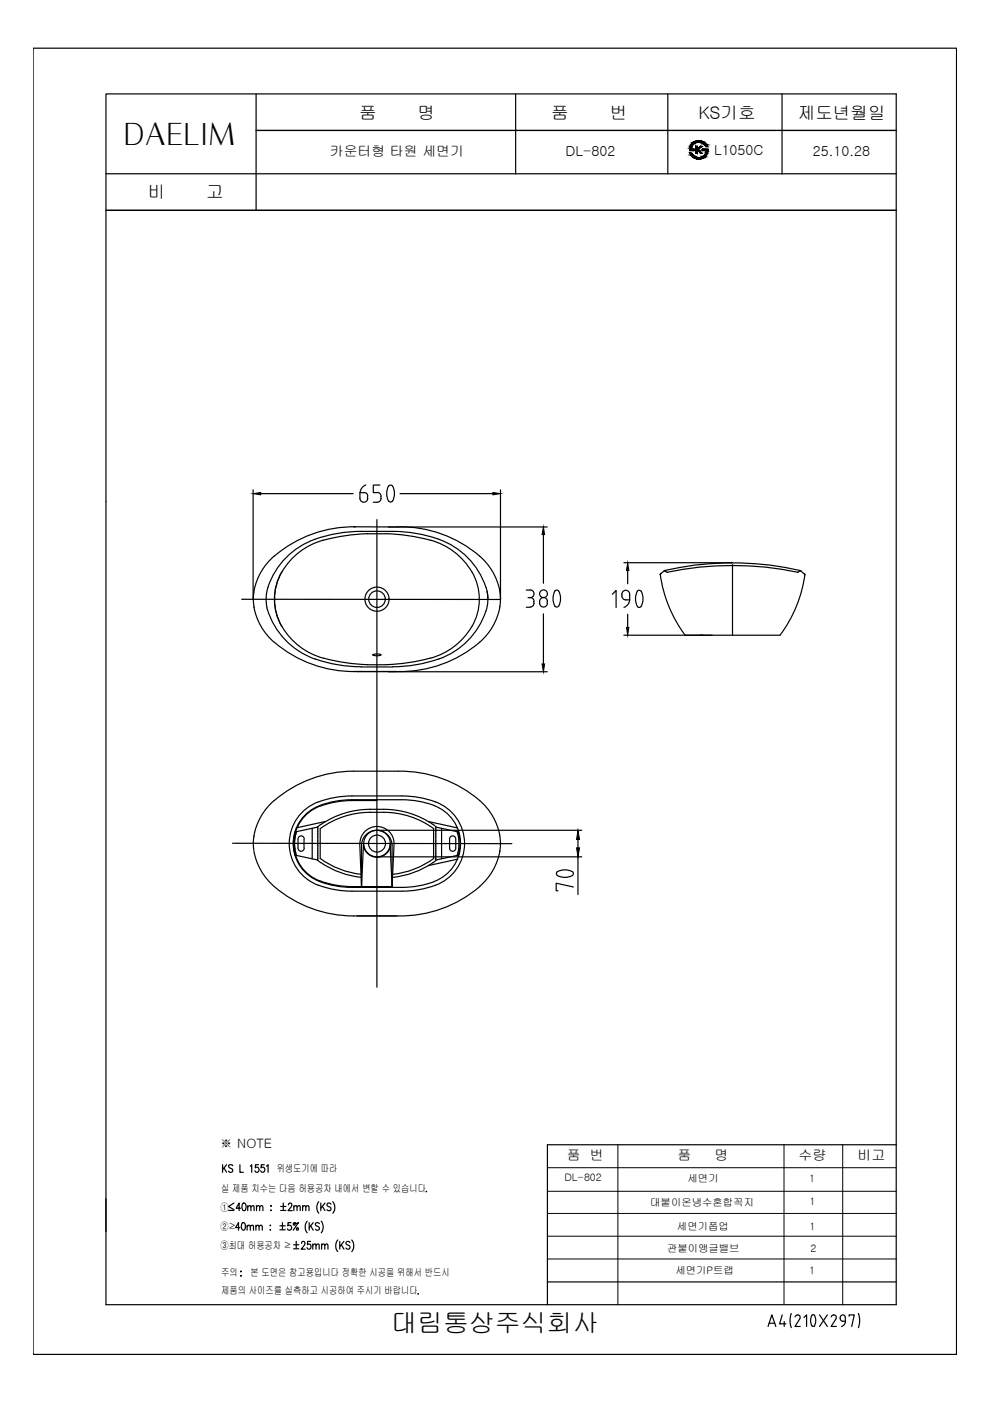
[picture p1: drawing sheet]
<svg xmlns="http://www.w3.org/2000/svg" width="210mm" height="297mm" viewBox="0 0 210 297" stroke-linecap="round" stroke-linejoin="round" font-family="sans-serif">
<!-- layer: YA -->
<g fill="none" stroke="#000" stroke-width=".25">
<path d="M7 10.2h195.8v277h-195.8zM22.5 19.9h167.5v256.7h-167.5zM54.3 19.9v24.7M109.3 19.9v17M141.6 19.9v17M165.8 19.9v17M22.5 36.8h167.5M54.3 27.7h135.7M146.3 32.4h.2a1.71 1.71 0 0 0 1.8 1 1.71 1.71 0 0 0 1.5-1.5h-.9v-.3h1.1a1.9 1.9 0 0 1-1.5 2.1 1.9 1.9 0 0 1-2.2-1.3zM146.8 30.3a2.02 2.02 0 0 1 3.2 .8h-.3a1.64 1.64 0 0 0-1.8-1 1.64 1.64 0 0 0-1.4 1.5h.7v.3h-1l.2-1zM147.5 31h.4v.6l.5-.6h.5l-.9 .6 .9 .9h-.4l-.5-.7-.1 .2v.5h-.4zM22.5 44.6h167.5"/>
<path d="M190 242.7h-73.9v33.9M116.1 271.8h73.9M165.8 278.8l-.5 1.9h1.4M167.8 278.5l-.3 1.5 .3 1.5M168.6 279.2a.54 .54 0 0 1 .7-.4 .54 .54 0 0 1 .3 .8l-1 1.6h1.1M170.5 279.3l.5-.5v2.4M172.1 278.9a2.31 2.31 0 0 0 0 2.2M172.1 278.9l.3-.2 .3 .2M172.7 278.9a2.31 2.31 0 0 1 0 2.2M173.8 278.8l1.6 2.4M175.4 278.8l-1.6 2.4M176.2 279.2a.54 .54 0 0 1 .8-.4 .54 .54 0 0 1 .2 .8l-1 1.6h1.1"/>
<path d="M178.1 279.3v.3M178.2 279.3a.53 .53 0 0 1 .5-.5 .53 .53 0 0 1 .5 .5M178.2 279.6l.2 .5h.8M179.2 279.3v.8M180 279.1v-.3h1.1l-.5 2.4M182 278.5l.3 1.5-.3 1.5M162.8 281.2l.8-2.4 .9 2.4M163.1 280.6h1.1M166.3 280.2v1M172.1 281.1l.3 .1 .3-.1M179.3 280.1a1.25 1.25 0 0 1-.9 1.2"/>
</g>
<!-- layer: DIM -->
<path d="M116.1 257.3h73.9M116.1 247.6h73.9M116.1 252.6h73.9M131 242.7v33.9M166.2 242.7v33.9M178.7 242.7v33.9M116.1 266.9h73.9M116.1 262.1h73.9" fill="none" stroke="#000" stroke-width=".21"/>
<g fill="#000" stroke="#000" stroke-width=".21">
<path d="M147.8 33.7h.8zM147.9 29.9h.6zM148.5 33.4h.8z"/>
<path d="M146.2 31.5l.3 .1v-.1zM146.2 31.5l.3 .1h-.3z"/>
<path d="M146.2 31.3l.3 .2 .1-.2zM146.2 31.3l.3 .2h-.3z"/>
<path d="M146.3 31.2l.3 .1v-.1zM146.3 31.2l.3 .1h-.4z"/>
<path d="M146.3 31l.3 .2 .1-.2zM146.3 31l.3 .2h-.3z"/>
<path d="M146.3 32.4l.5 .3-.1-.3zM146.3 32.4l.5 .3h-.3z"/>
<path d="M146.4 30.8l.3 .2 .1-.2zM146.4 30.8l.3 .2h-.4z"/>
<path d="M146.5 30.7h.3zM146.5 30.7l.3 .1z"/>
<path d="M146.5 32.7l.4 .1zM146.5 32.7l.4 .1z"/>
<path d="M146.5 32.8l.6 .2-.2-.2zM146.5 32.8l.6 .2h-.5z"/>
<path d="M146.6 30.5l.2 .2 .3-.2zM146.6 30.5l.2 .2h-.3z"/>
<path d="M146.6 30.5h.5zM146.6 30.5h.5z"/>
<path d="M146.6 33l.6 .1zM146.6 33l.6 .1z"/>
<path d="M147.1 33.4h2.2zM147.1 33.4h2.2z"/>
<path d="M146.2 31.6l1 .1zM146.2 31.6l1 .1z"/>
<path d="M146.2 31.7l1 .1zM146.2 31.7l1 .1z"/>
<path d="M146.2 31.8l1 .1v-.1zM146.2 31.8l1 .1h-1z"/>
<path d="M146.2 31.9h1zM146.2 31.9h1z"/>
<path d="M146.7 33.1l.7 .1zM146.7 33.1l.7 .1z"/>
<path d="M146.8 30.4l.3 .1 .2-.1zM146.6 30.5l.2-.1 .3 .1z"/>
<path d="M146.8 33.2h.6zM146.8 33.2h.6z"/>
<path d="M146.9 33.2l.8 .1zM146.9 33.2l.8 .1z"/>
<path d="M146.9 30.2l.4 .2 .2-.2zM146.8 30.4l.1-.2 .4 .2z"/>
<path d="M146.9 30.2h.7zM146.9 30.2h.6z"/>
<path d="M147 33.3l.9 .1zM147 33.3l.9 .1z"/>
<path d="M147 30.2h.8zM147 30.2h.9z"/>
<path d="M147 30.2h.8zM146.9 30.2h.7z"/>
<path d="M147.8 33.7h.6zM147.9 33.7h.5z"/>
<path d="M147.5 31l.4 .6v-.6zM147.5 31l.4 .6h-.4z"/>
<path d="M147.5 32l.4 .5v-.5zM147.5 32l.4 .5h-.4z"/>
<path d="M147.1 33.4h1.1zM147.1 33.4h1.1z"/>
<path d="M147.5 31.6l.7 .2-.2-.2zM147.5 31.6l.7 .2h-.7z"/>
<path d="M147.5 31.8l.4 .2 .1-.2zM147.5 31.8l.4 .2h-.4z"/>
<path d="M147.1 30.1h1.1zM147.1 30.1l.8 .1z"/>
<path d="M147.5 31.6h.7zM147.5 31.6h.5z"/>
<path d="M148 31.8l.9 .7-.7-.7zM148 31.8l.9 .7h-.4z"/>
<path d="M147.9 29.9h.7zM147.6 29.9h1z"/>
<path d="M147.6 29.9h1.2zM147.5 29.9h1.3z"/>
<path d="M147.6 33.7h1.1zM147.6 33.7h1z"/>
<path d="M147.5 29.9l1.5 .1zM147.3 30h1.7z"/>
<path d="M148.4 31l-.2 .6 .7-.6zM147.9 31.6l.5-.6-.2 .6z"/>
<path d="M147.3 30l1.8 .1zM147.2 30.1h1.9z"/>
<path d="M147.3 33.5l1.7 .1zM147.3 33.5l1.7 .1z"/>
<path d="M147.4 33.6h1.6zM147.4 33.6l1.3 .1z"/>
<path d="M147.2 30.1h2zM147.1 30.1h2.1z"/>
<path d="M148.2 30.1l1.1 .1zM148.2 30.1l1.1 .1z"/>
<path d="M148.4 30.2h.9zM148.4 30.2h.9z"/>
<path d="M147.1 33.4l1.9 .1 .3-.1zM147.1 33.4l1.9 .1h-1.7z"/>
<path d="M148.5 33.4h.8zM148.2 33.4h1.1z"/>
<path d="M148.7 30.2h.7zM148.7 30.2h.7z"/>
<path d="M148.7 30.2l.8 .1zM148.7 30.2l.8 .1z"/>
<path d="M148.7 33.3h.7zM148.5 33.4h.8zM148.5 33.4h.8z"/>
<path d="M149 30.3l.6 .2-.1-.2zM149 30.3l.6 .2h-.4z"/>
<path d="M149 33.2l.4 .1 .1-.1zM148.7 33.3l.3-.1 .4 .1z"/>
<path d="M149.2 30.5l.6 .1zM149.2 30.5l.6 .1z"/>
<path d="M149.1 33.1h.5zM149 33.2h.5z"/>
<path d="M149.2 33.1h.4zM149.1 33.1h.5z"/>
<path d="M149.3 30.6l.5 .2v-.2zM149.3 30.6l.5 .2h-.3z"/>
<path d="M149.5 32.8h.3zM149.4 32.8h.4z"/>
<path d="M149.4 32.8l.2 .3 .2-.3zM149.4 32.8l.2 .3h-.4z"/>
<path d="M149.5 30.8l.5 .3-.2-.3zM149.5 30.8l.5 .3h-.4z"/>
<path d="M149.6 32.6l.2 .2 .1-.2zM149.6 32.6l.2 .2h-.3z"/>
<path d="M149.6 32.4l.3 .2 .1-.2zM149.6 32.4l.3 .2h-.3z"/>
<path d="M149.7 32.3l.3 .1v-.1zM149.7 32.3l.3 .1h-.4z"/>
<path d="M149.8 32.1l.2 .2 .1-.2zM149.8 32.1l.2 .2h-.3z"/>
<path d="M148.9 31.6l1.2 .1zM148.9 31.6l1.2 .1z"/>
<path d="M148.9 31.7l1.2 .1zM148.9 31.7l1.2 .1z"/>
<path d="M148.9 31.8l1.2 .1v-.1zM148.9 31.8l1.2 .1h-1.2z"/>
<path d="M148.9 31.9h1.2zM148.9 31.9h1.2z"/>
<path d="M149.8 31.9l.3 .2v-.2zM149.8 31.9l.3 .2h-.3z"/>
</g>
<!-- layer: Linemain -->
<g fill="none" stroke="#000" stroke-width=".25">
<path d="M58.1 117.9a12.9 12.9 0 0 0-4.2 7.3M66.8 114.3a29.7 29.7 0 0 1 9.8-1.6h6.6a26.5 26.5 0 0 1 13.1 3.2 16.2 16.2 0 0 1 6.7 8.6M66.8 114.3a15.7 15.7 0 0 0-10.3 12l.1 2.4M68.6 114.5a14.5 14.5 0 0 0-8.8 6.8M68.6 114.5a39.6 39.6 0 0 1 9.4-1.3l3.8-.1a41.2 41.2 0 0 1 9.4 1.4M75 111.7h9.4M75.4 111.7a25.8 25.8 0 0 0-17.2 6.2M84.5 111.7a25.8 25.8 0 0 1 17.2 6.2M91.2 114.5a14.5 14.5 0 0 1 8.8 6.8M101.7 117.9a12.4 12.4 0 0 1 4.4 9.2M53.8 125.6l-.1 1.4 .2 1.8M53.8 128.7a13.5 13.5 0 0 0 6.5 9.1 25.8 25.8 0 0 0 15.1 4.6"/>
<path d="M53.9 125.2l-.1 .4M56.6 128.7l.1 .5M56.7 129.2a16.2 16.2 0 0 0 10.1 10.5M59.8 121.3a11.5 11.5 0 0 0 0 11.5M59.8 132.8a15.3 15.3 0 0 0 11.6 7.4l4.7 .6 5.7 .1a38.5 38.5 0 0 0 11.4-2 14.5 14.5 0 0 0 6.8-6.1M66.8 139.7a29.7 29.7 0 0 0 9.8 1.7M79.1 138.8l.8-.1 .9 .1-.9 .2zM100.1 121.3a11.5 11.5 0 0 1 0 11.5M101.7 136.2a25.8 25.8 0 0 1-17.2 6.2M103 129.6a16.5 16.5 0 0 1-12.9 10.9l-3.9 .7-3 .2M103 124.5l.4 2.5M103.3 125.4l.1 1.8-.4 2.4"/>
<path d="M106 128.5l-.1 .2M106 128.7a12.9 12.9 0 0 1-4.3 7.5M106.1 127l-.1 1.5M140 121.7a28 28 0 0 0 5.2 12.9M140.2 121.6l-.2 .3M140.7 121.1h.4M140.9 121a64.2 64.2 0 0 1 28.8 0M140.9 121l.5 .3a67.7 67.7 0 0 1 27.8 0l.5-.3M140.9 121l-1 .8M145.2 134.7h20.2M169.5 121.1h.4M169.7 121l.9 .8"/>
<path d="M170.5 121.6l.1 .4M170.7 121.7a28 28 0 0 1-5.3 12.9M75 142.4h9.4M76.6 141.4h6.6M53.8 177.4l-.1 1.4 .1 1.5M63.2 179.8a.66 .66 0 0 0 .6 .7 .66 .66 0 0 0 .7-.7M63.2 177.9a.66 .66 0 0 1 .6-.7 .66 .66 0 0 1 .7 .7M63.2 178v1.8M64.5 178v1.8M66.2 175.6v6.5M67.4 175.4l-4.9 1M67.5 170a9.4 9.4 0 0 0-6.2 8.9 9.4 9.4 0 0 0 6.2 8.8"/>
<path d="M67.9 175.7v6.3a17.9 17.9 0 0 0 8.7 3.4M69 174.2l-6.2 1.3M75 163.5h9.4M75 163.5a25.1 25.1 0 0 0-18.7 8.1 12.1 12.1 0 0 0-2.5 5.8M76.3 178.9l.4 9.1M76.3 178.9a3.6 3.6 0 0 1 3.6-3.7 3.6 3.6 0 0 1 3.7 3.7M76.7 179.3a3.2 3.2 0 0 1 3.2-3.3 3.2 3.2 0 0 1 3.2 3.3M76.7 179.3v8.7M77.1 178.9l-.4 9.1M77.1 179.4a2.9 2.9 0 0 0 2.8 2.4 2.9 2.9 0 0 0 2.9-2.3M78.4 171.6h3M78.4 172.2h3"/>
<path d="M78.5 171.6a18.3 18.3 0 0 0-11.2 3.8M78.5 172.2a17.9 17.9 0 0 0-10.6 3.5M79.9 169.7h-5.3a17.6 17.6 0 0 0-8.6 2.2 8.4 8.4 0 0 0 1.8 14.9M81.4 171.6a18 18 0 0 1 11.1 3.8M81.4 172.2a17.9 17.9 0 0 1 10.6 3.5M82.7 178.9l.4 9.1M83.1 179.3v8.7M83.6 178.9l-.5 9.1M84.5 163.5a25.8 25.8 0 0 1 17.2 6.2M85.2 168.8h-10.6a20.6 20.6 0 0 0-7.1 1.2M85.2 169.6h-10.6a17.2 17.2 0 0 0-8.7 2.2 8.7 8.7 0 0 0-3.5 9 8.7 8.7 0 0 0 7.1 6.7l2.5 .5 1.8 .1h11.4M85.2 168.8a20.6 20.6 0 0 1 7.2 1.2"/>
<path d="M85.2 169.6a19.8 19.8 0 0 1 6.9 1.2M90.8 174.2l6.2 1.3M91.9 175.7v6.3M92 170.8a8.6 8.6 0 0 1 5.6 8.1 8.6 8.6 0 0 1-5.6 8M92.3 170a9.5 9.5 0 0 1 6.2 9.7 9.5 9.5 0 0 1-7.7 8.5l-3.2 .6-2.4 .1M92.4 175.4l4.9 1M93.6 175.6v6.5M95.3 177.9a.66 .66 0 0 1 .7-.7 .66 .66 0 0 1 .6 .7M95.3 179.8a.66 .66 0 0 0 .7 .7 .66 .66 0 0 0 .6-.7M95.3 178v1.8M96.6 178v1.8M101.7 169.7a12.4 12.4 0 0 1 4.4 9.2"/>
<path d="M106.1 178.8l-.1 1.5M53.8 180.4a13.7 13.7 0 0 0 6.6 9.3 25.8 25.8 0 0 0 14.6 4.5M62.5 181.3l4.9 1M67.3 182.3a18.1 18.1 0 0 0 9.3 3.7M67.5 187.7a20.6 20.6 0 0 0 7.1 1.2h10.6M67.8 186.8a19.6 19.6 0 0 0 6.8 1.2h8.5M75 194.2h9.4M92 182a17.9 17.9 0 0 1-8.7 3.4M92.1 186.9a19.8 19.8 0 0 1-6.9 1.2M92.5 182.3a17.6 17.6 0 0 1-9.3 3.7M97 182.2l-6.2 1.3M97.3 181.3l-4.9 1"/>
<path d="M101.7 188a25.8 25.8 0 0 1-17.2 6.2M106 180.3v.2M106 180.4a12.9 12.9 0 0 1-4.3 7.5"/>
<circle cx="79.9" cy="127" r="2.56"/>
<circle cx="79.9" cy="127" r="1.76"/>
<circle cx="79.9" cy="178.9" r="2.82"/>
<circle cx="79.9" cy="178.9" r="1.8"/>
</g>
<!-- layer: Duongtam -->
<path d="M79.9 110.2v99.1M155.3 119.7v15M51.3 127.1h54.8M49.3 178.8l59.2 .1" fill="none" stroke="#000" stroke-width=".25"/>
<!-- layer: SCALE -->
<g fill="none" stroke="#000" stroke-width=".25">
<path d="M53.7 103.9v23.2M55.3 104.7h19.6M76.3 105.7a.83 .83 0 0 0 .8 .8 .83 .83 0 0 0 .9-.8M77.1 104.5h-.8v1.2M77.2 104.5l.6 .2 .2 .5M77.6 102.8a1.84 1.84 0 0 0-1.2 1.6M77.9 105.3v.4M79.1 106.5h.9M80 104.4a.83 .83 0 0 1 .8 .8M80.5 102.8h-1.4v1.7h.9M80.8 105.3v.4M80.8 105.7a.83 .83 0 0 1-.8 .8"/>
<path d="M82.3 111.7h33.7M82.4 103a3.4 3.4 0 0 0 0 3.3M82.4 103l.6-.1a2.84 2.84 0 0 1 .2 3.4M82.4 106.2l.4 .2 .4-.2M84.8 104.7h19.7M106.1 103.9v23.2M115.2 113.3v10.4M132.3 119.3h23M111.6 125.1h.8M111.6 128.7h.8M112 126.7h.4M112.4 125.1a.83 .83 0 0 1 .8 .8 .83 .83 0 0 1-.8 .8"/>
<path d="M112.4 126.7a.83 .83 0 0 1 .8 .8M113.2 127.5v.4M113.2 127.9a.83 .83 0 0 1-.8 .8M114.4 127.5a.83 .83 0 0 1 .8-.8 .83 .83 0 0 1 .9 .8M114.4 127.5a.86 .86 0 0 0 .6 1.2 .86 .86 0 0 0 1.1-.8M115.2 130.1v10.7M116 127.5v.4M117.6 125.3l.4-.2 .4 .2M117.6 128.5l.4 .2 .4-.2M117.7 125.3a3.4 3.4 0 0 0 0 3.2M118.5 125.3a3.4 3.4 0 0 1 0 3.2M129.8 126l.8-.8v3.6"/>
<path d="M132.3 134.7h18.7M133.1 121v2.8M133.1 130.2v2.8M133.5 127.1a1.8 1.8 0 0 1-1.2 1.7M133.5 127.1v-1.1a.87 .87 0 0 0-1.1-.8 .87 .87 0 0 0-.5 1.2 .83 .83 0 0 0 .8 .8h.8M135.1 125.3l.4-.1 .4 .1M135.1 128.6l.4 .2 .4-.2M135.1 125.3a3.4 3.4 0 0 0 0 3.3M135.9 125.3a3.4 3.4 0 0 1 0 3.3M82.3 142.4h33.7"/>
<circle cx="115.2" cy="125.9" r=".83"/>
</g>
<path d="M53.7 104.7l1.6-.3v.5zM104.5 104.4l1.6 .3-1.6 .2zM115.2 111.7l.3 1.6h-.6zM133.1 119.3l.2 1.7h-.5zM132.8 133h.5l-.2 1.7zM114.9 140.8h.6l-.3 1.6z" fill="#000" stroke="#000" stroke-width=".21"/>
<!-- layer: netkhuat -->
<g fill="none" stroke="#000" stroke-width=".25">
<path d="M62.2 178.4h.1M62.2 178.5v.8M62.3 179.4v.1M62.3 179.5v.3M62.3 177.8v.1M62.3 178v.3M62.3 179.8v.2M62.3 177.3v.1M62.3 177.5v.2M62.4 177.3h.1M62.5 176.8v.1M62.5 178.5v1.3"/>
<path d="M62.5 177l-.1 .2M62.5 176.8h.1M62.5 178v.4M62.6 177.8l-.1 .1M62.6 179.8v.2M62.6 176.4l-.1 .3M62.6 177.5v.2M62.6 177.3v.1M62.6 177.3h.1M62.7 177l-.1 .2M62.7 176.8v.1M62.8 176.8h-.1"/>
<path d="M62.9 176.4l-.1 .3M67.4 175.3v.4M67.4 175.8v1.4M67.4 177.3v.4M67.4 177.8v.1M67.4 178v.4M67.4 178.5v1.3M67.4 179.9v.5M92.4 175.3v.4M92.4 175.8v1.4M92.4 177.3v.4M92.4 177.8v.1"/>
<path d="M92.4 178v.4M92.4 178.5v1.3M92.4 179.9v.5M96.9 176.4l.1 .3M97.1 176.8h.1M97.1 176.8v.1M97.1 177v.2M97.2 177.3v.1M97.2 177.5v.2M97.2 177.8l.1 .1M97.2 176.4l.1 .3M97.3 179.9l-.1 .1"/>
<path d="M97.3 179.8h.1M97.3 178v.4M97.3 179.5v.3M97.3 176.8h.1M97.3 178.5v.4M97.3 179v.5M97.3 176.8l.1 .1M97.4 177v.2M97.4 177.3v.1M97.4 177.5l.1 .2M97.5 177.8h.1M97.5 179.9v.1"/>
<path d="M97.5 177.9h.1M97.5 179.8h.1M97.5 178l.1 .4M97.6 179.5l-.1 .3M97.6 178.5v.4M97.6 179v.5M62.3 180v.3M62.3 180.3v.1M62.4 180.5l.1 .4M62.4 180.4v.1M62.5 180.9h.1M62.5 181l.1 .3"/>
<path d="M62.6 180v.3M62.6 180.3v.2M62.6 180.5l.1 .4M62.7 180.9h.1M62.8 181l.1 .4M67.4 180.4v1.4M67.4 181.9v.5M92.4 180.4v1.4M92.4 181.9v.5M97.1 181l-.2 .4M97.1 180.9h.1M97.1 180.5v.4"/>
<path d="M97.2 180.3v.2M97.2 180v.3M97.3 181l-.1 .3M97.3 180.9h.1M97.4 180.5l-.1 .4M97.4 180.3v.2M97.5 180l-.1 .3"/>
</g>
<!-- layer: LINE -->
<path d="M79.9 176h43.4M122.5 178v1.8M79.9 181.7h43.4M118.2 185.6a3.4 3.4 0 0 0 3.2 0M118.2 185.6l-.2-.5a2.81 2.81 0 0 1 3.5 0l-.1 .5M121.6 188.1l-3.7-.8v1.6h.4M122.5 181.7v8" fill="none" stroke="#000" stroke-width=".25"/>
<path d="M122.5 176l.4 2h-.7zM122.2 179.8h.7l-.4 1.9z" fill="#000" stroke="#000" stroke-width=".21"/>
<!-- layer: 0 -->
<g fill="none" stroke="#000" stroke-width=".25">
<path d="M47.2 246.9v1.7M47.5 247.6l.5 1M48 246.9l-.8 1.1M48.5 256.6h1.1M49.3 247.2l-.3-.3-.4 .1-.1 .2 .1 .3 .6 .3 .1 .5a.51 .51 0 0 1-.8 0M49.6 255.1l-1.1 .7 1.1 .7M50.9 246.9v1.7h.7M51 256.2h-.9l.6-1.1v1.6M51.4 259.3l.3-.1a1.11 1.11 0 0 1 0 1.6h-.2a1.12 1.12 0 0 1-.1-1.5zM51.5 255.2l.2-.1a.95 .95 0 0 1 .1 1.6h-.1a1.12 1.12 0 0 1-.2-1.5zM52.4 259.8v1M52.5 255.9l.4-.3 .3 .1v1"/>
<path d="M52.5 255.6v1.1M53.1 247.2l.3-.3v1.7M53.2 255.9l.3-.3 .3 .1 .1 1M54.3 259.8v1M54.4 255.9l.3-.3 .3 .1 .1 1M54.4 255.6v1.1M54.8 246.9h-.6l-.1 .7a.48 .48 0 0 1 .7 .1 .48 .48 0 0 1-.1 .7 .48 .48 0 0 1-.7-.2M55.1 255.9l.3-.3 .3 .1v1M56 246.9h-.6v.7a.48 .48 0 0 1 .7 .1 .48 .48 0 0 1-.1 .7 .48 .48 0 0 1-.7-.2M56.5 247.2l.3-.3v1.7M57.3 259.8v.1zM57.4 255.7h.1z"/>
<path d="M57.4 256.6h.1zM59.3 259.9h1.2M59.5 256.6h1.1M59.5 255.8h1.1M59.9 259.2v1.4M60.1 255.1v1.4M61.2 255.5a.39 .39 0 0 1 .5-.4 .39 .39 0 0 1 .1 .6l-.7 1h.9M61.7 259.2h-.6l-.1 .7a.49 .49 0 0 1 .7 .1 .49 .49 0 0 1-.1 .7 .49 .49 0 0 1-.7-.2M62.3 255.9l.3-.3 .3 .1 .1 1M62.3 255.6v1.1M62.5 259.2l.1 .5-.3 .1-.1-.4 .2-.2 .4 .2 .5-.2-1.1 1.6M63 255.9l.3-.3 .3 .1 .1 1"/>
<path d="M64.2 255.9l.3-.3 .3 .1v1M64.2 255.6v1.1M64.8 255.9l.3-.3 .3 .1 .1 1M65.1 258.9a1.97 1.97 0 0 0 0 2.5M65.6 259.2v1.6M65.9 259.9l.5 .9M66.4 259.2l-.8 1.1M67.6 254.8a1.97 1.97 0 0 0 0 2.4M67.7 259.4l-.5-.2a.36 .36 0 0 0-.3 .3 .36 .36 0 0 0 .2 .4l.6 .3v.4l-.3 .2-.5-.2M68 255.1v1.6M68.1 258.9a1.97 1.97 0 0 1 0 2.5M68.4 255.8l.5 .9"/>
<path d="M68.9 255.1l-.9 1.1M70.2 255.3a.44 .44 0 0 0-.5-.2 .44 .44 0 0 0-.4 .4l.9 .7-.2 .4-.4 .1-.3-.2M70.6 254.8a1.97 1.97 0 0 1 0 2.4M90.4 252.6h.1M50.9 260.3h-1l.7-1.1v1.6M51 269.6h.1zM51 270.5h.1zM52.4 260.1l.3-.3 .3 .1 .1 .9M53.1 260.1l.3-.3 .3 .1v.9M54.3 260.1l.3-.3 .2 .1 .1 .9M54.9 260.1l.3-.3 .3 .1 .1 .9M57.3 260.7h.1z"/>
<path d="M59.3 260.7h1.2M62.3 263.9h1.1M62.3 264.8h1.1M62.8 263.2v1.4M62.9 260.4l.2-.1 .2 .1-.2 .4-.2-.1zM64 263.6v-.3a.45 .45 0 0 1 .6 .1 .45 .45 0 0 1-.1 .6l-.6 .9h.8M65.9 263.2h-.7v.7a.48 .48 0 0 1 .6 .1 .48 .48 0 0 1 0 .6 .48 .48 0 0 1-.6 .1l-.1-.2M66.3 264l.3-.2h.4v1.1M66.3 263.8v1.1M67 264l.3-.2h.3l.1 1.1M68.2 264l.3-.2h.3l.1 1.1M68.2 263.8v1.1"/>
<path d="M68.9 264l.3-.2h.3v1.1M71.6 262.9a1.98 1.98 0 0 0 0 2.5M72 263.2v1.7M72.4 263.9l.5 1M72.9 263.2l-.9 1.1M74.2 263.5a.44 .44 0 0 0-.5-.3 .44 .44 0 0 0-.4 .4l.9 .6a.45 .45 0 0 1-.2 .6 .45 .45 0 0 1-.7-.2M74.6 262.9a1.98 1.98 0 0 1 0 2.5"/>
</g>
<text font-size="6.4" x="26.2" y="30.7">DAELIM</text>
<text font-size="5.5" x="82.9" y="282.4">대림통상주식회사</text>
<g font-size="3.7">
<text x="76.1" y="25.2">품</text>
<text x="88.5" y="25.2">명</text>
<text x="116.9" y="25.2">품</text>
<text x="129.3" y="25.2">번</text>
<text x="148.1" y="25.2">KS기호</text>
<text x="169.1" y="25.2">제도년월일</text>
<text x="31.3" y="42">비</text>
<text x="43.7" y="42">고</text>
</g>
<g font-size="2.9">
<text x="69.9" y="33.1">카운터형 타원 세면기</text>
<text x="119.9" y="33.2">DL-802</text>
<text x="151.4" y="32.8">L1050C</text>
<text x="172.4" y="33.1">25.10.28</text>
<text x="169.3" y="245.8">수량</text>
<text x="120.2" y="246">품 번</text>
<text x="143.7" y="246">품</text>
<text x="151.5" y="246">명</text>
<text x="181.8" y="246">비고</text>
</g>
<text font-size="2.8" x="46.6" y="243.3">※ NOTE</text>
<text font-size="2.6" x="87.5" y="275.5">.</text>
<g font-size="2.2">
<text x="58.7" y="248.6">위생도기에 따라</text>
<text x="119.7" y="250.5">DL-802</text>
<text x="145.8" y="250.7">세면기</text>
<text x="171.6" y="250.6">1</text>
<text x="46.7" y="256.7">①</text>
<text x="46.9" y="252.7">실 제품 치수는 다음 허용공차 내에서 변할 수 있습니다</text>
<text x="137.9" y="255.8">대붙이온냉수혼합꼭지</text>
<text x="171.6" y="255.5">1</text>
<text x="46.7" y="260.8">②≥</text>
<text x="143.5" y="260.8">세면기폽업</text>
<text x="171.6" y="260.7">1</text>
<text x="46.7" y="264.9">③최대 허용공차 ≥</text>
<text x="141.4" y="265.4">관붙이앵글밸브</text>
<text x="171.8" y="265.5">2</text>
<text x="46.9" y="270.6">주의</text>
<text x="46.9" y="274.4">제품의 사이즈를 실측하고 시공하여 주시기 바랍니다</text>
<text x="53.1" y="270.6">본 도면은 참고용입니다 정확한 시공을 위해서 반드시</text>
<text x="143.2" y="270.1">세면기P트랩</text>
<text x="171.6" y="270.1">1</text>
</g>
</svg>
